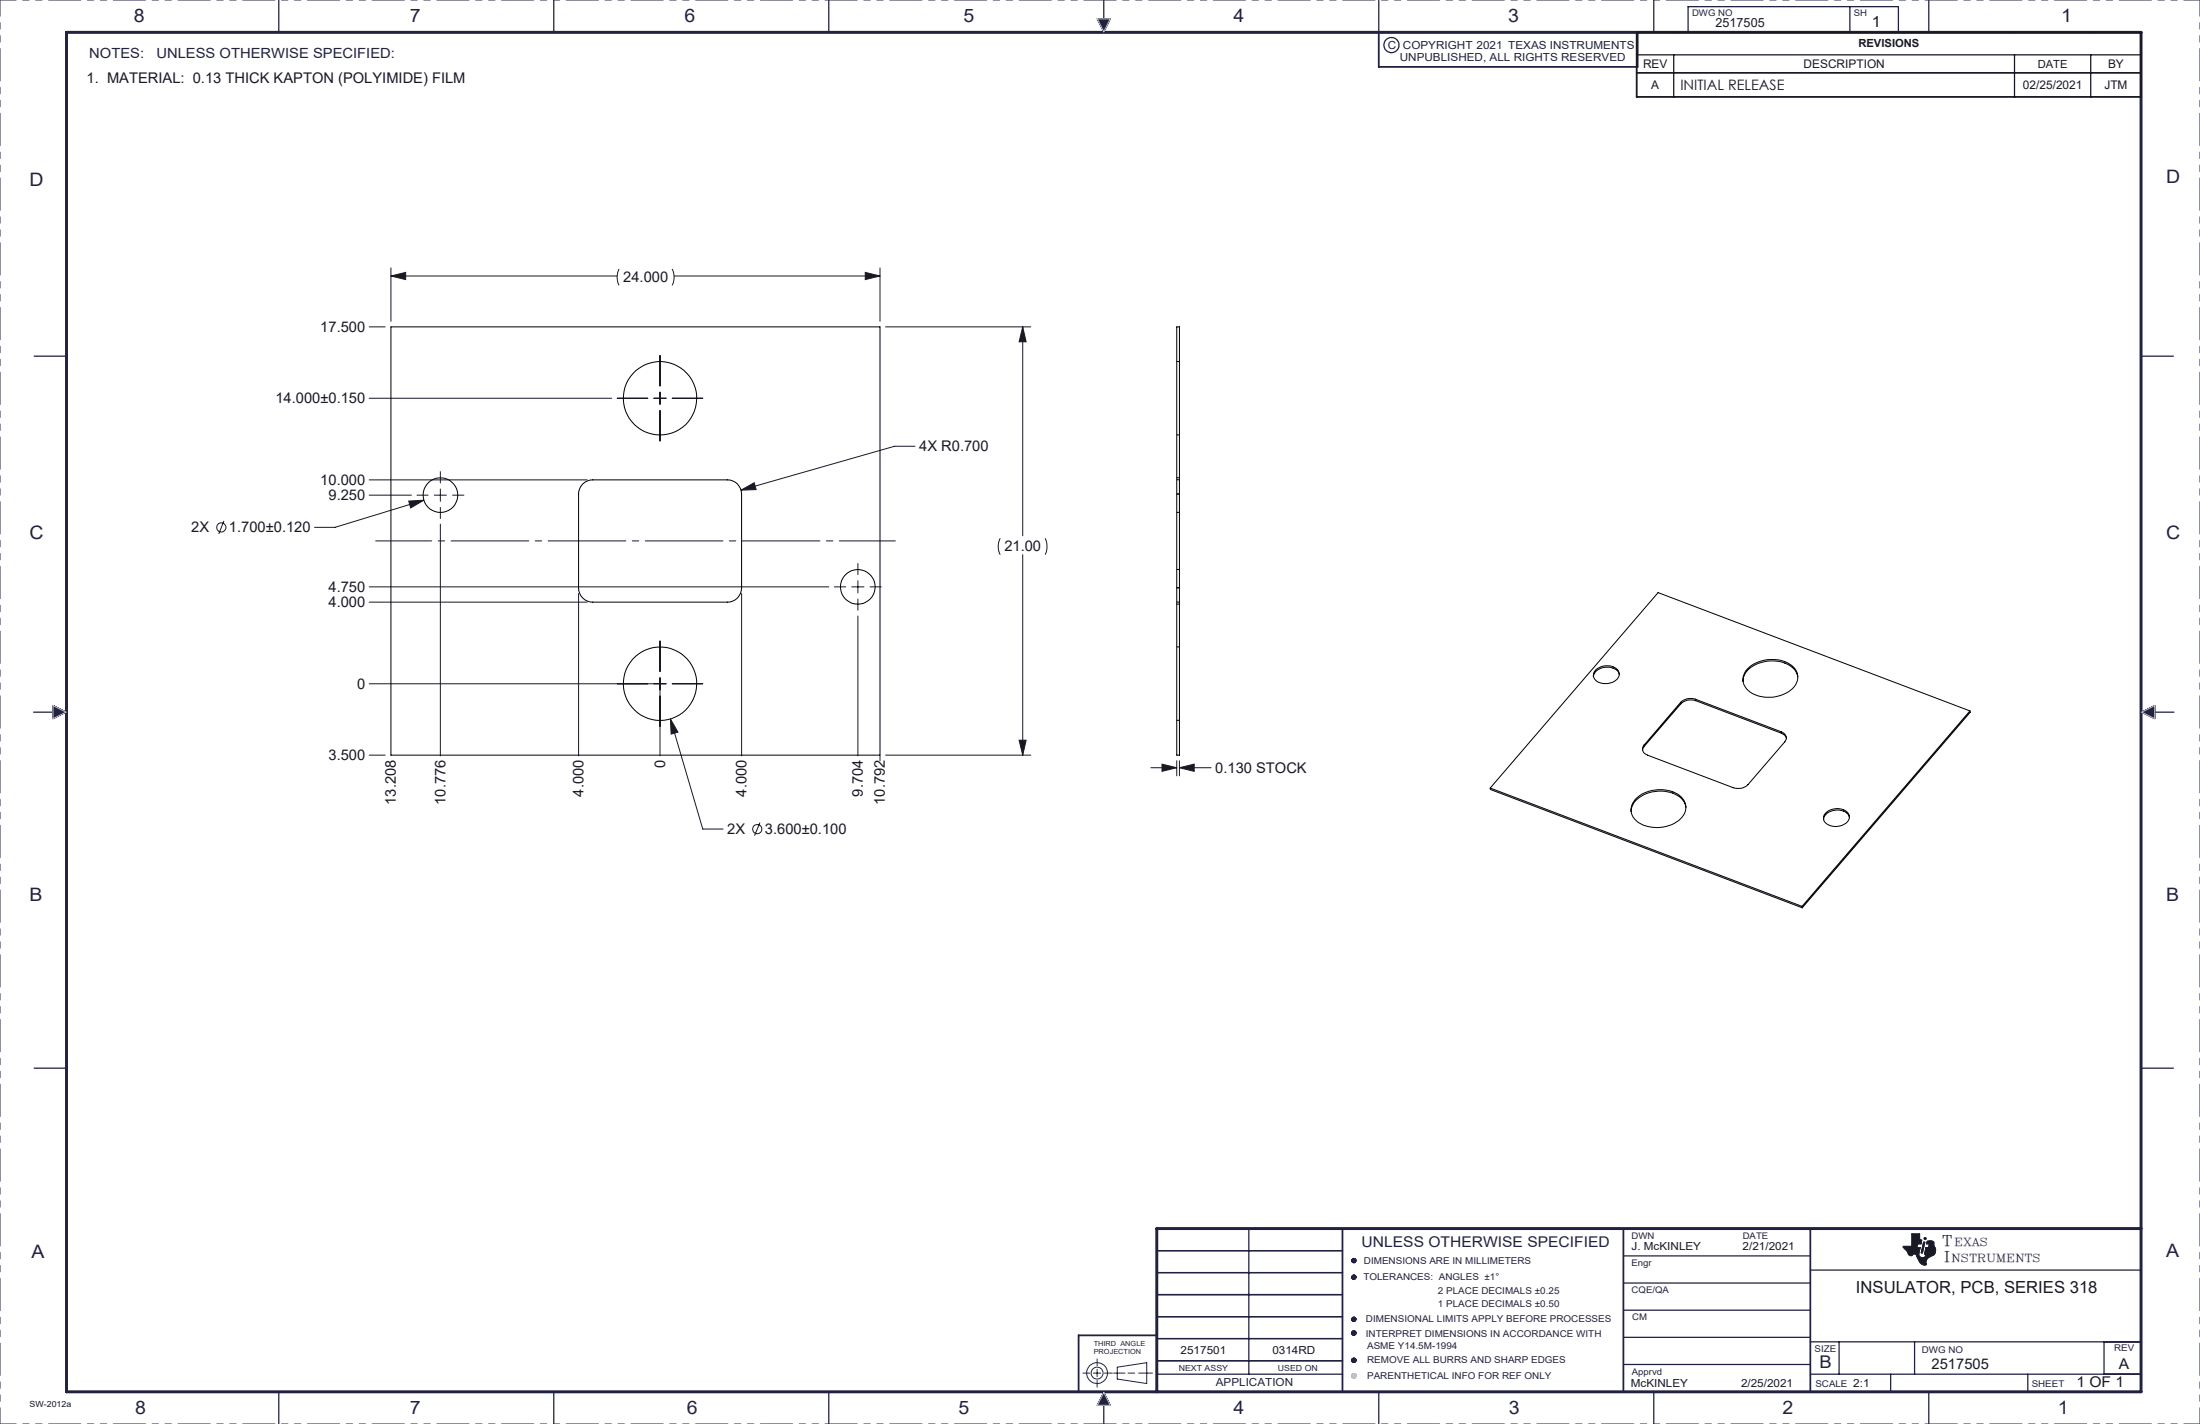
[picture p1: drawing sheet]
<svg xmlns="http://www.w3.org/2000/svg" width="432mm" height="279mm" viewBox="0 0 432 279" stroke-linecap="round" stroke-linejoin="round" font-family="sans-serif">
<g fill="none" stroke="#191924" stroke-width=".2">
<path d="M215.4 3.7h2.5l-1.3 2.5zM196.3 105.6a3.5 3.5 0 0 0 0 3.2M205.1 105.6a3.8 3.8 0 0 1 0 3.2M10.4 138.4l2.5 1.3-2.5 1.3zM420.4 139.7l2.5-1.3v2.6zM375.2 242.1h1.6v1l.4 .2-.2 .8h-.6l-.2 .7h.7l-.3 1.2a.62 .62 0 0 0 .6 .7l.7-.1 .1-.4h-.2v-.3l.2-1.1h.5l.2-.7h-.6l.1-.5a1.51 1.51 0 0 1 1.4 .1v.6a1.32 1.32 0 0 1-.2 2h-.1a1.41 1.41 0 0 0-1.3 1.6l.2 .2a1.1 1.1 0 0 1-1.5-.6l-.4-.9a.61 .61 0 0 0-.5-.6 .61 .61 0 0 0-.7 .4l-.5-.3-1-1.6h1.6zM377.5 243.7h.3l-.5 2.1h-.2zM216.6 273.2l1.3 2.5h-2.5z"/>
<circle cx="265.7" cy="258.9" r=".42"/>
<circle cx="265.7" cy="250.6" r=".42"/>
<circle cx="265.7" cy="247.3" r=".42"/>
<circle cx="377.8" cy="243" r=".2"/>
<circle cx="265.7" cy="266.9" r=".42"/>
<circle cx="265.7" cy="261.5" r=".42"/>
<circle cx="265.7" cy="269.9" r=".42"/>
</g>
<g fill="none" stroke="#212142" stroke-width=".2">
<path d="M215.4 3.7h.1M215.5 3.7l-.1 .1 .1-.1M215.5 3.7l-.1 .1 .2-.1M215.7 3.7l-.2 .2M215.8 3.7l-.3 .3M215.8 4.5l.8-.8-.8 .8M215.9 3.7l-.4 .4M215.9 3.7l-.3 .4M216 3.7l-.4 .4 .4-.4M216.1 3.7l-.5 .5M216.2 3.7l-.5 .5M216.3 3.7l-.6 .6"/>
<path d="M216.3 3.7l-.6 .6 .7-.6M216.4 3.7l-.7 .7M216.5 3.7l-.7 .7M216.5 3.7l-.7 .8M216.6 6.2h.1M216.6 3.7l-.8 .9M216.7 6.1l-.1 .1M216.7 3.7l-.9 .9M216.7 6l-.1 .2M216.8 6l-.2 .1M216.8 3.7l-1 1M216.9 3.7l-1 1"/>
<path d="M216.9 5.7l-.3 .4 .3-.3M217 5.6l-.5 .4M217 5.5l-.5 .5M217.1 3.7l-1.2 1.1M217.1 5.4l-.6 .6M217.1 3.7l-1.1 1.2M217.1 5.3l-.6 .6 .6-.6M217.2 3.7l-1.2 1.2M217.2 5.2l-.7 .7M217.2 5.1l-.7 .8M217.3 3.7l-1.3 1.3M217.3 4.9l-.9 .9"/>
<path d="M217.4 3.7l-1.4 1.3M217.4 4.7l-1 1.1M217.5 3.7l-1.4 1.4M217.5 4.6l-1.1 1.1 1.1-1.1M217.5 3.7l-1.4 1.5M217.5 4.4l-1.1 1.2M217.6 3.7l-1.5 1.5M217.6 4.4l-1.3 1.2M217.7 4.2l-1.4 1.4M217.7 3.7l-1.6 1.6M217.7 4.1l-1.4 1.4M217.8 3.7l-1.6 1.6"/>
<path d="M217.8 4l-1.5 1.5M217.8 3.7l-1.6 1.7M217.8 3.8l-1.5 1.6 1.5-1.5M217.9 3.7l-1.3 2.5M217.9 3.7h-2.5l1.2 2.5M217.9 3.7l-1.7 1.7M321.4 6.5v5.7M420.2 13v3.9M10.4 138.4l2.5 1.3-2.5 1.3zM10.4 138.5h.1M10.4 138.6l.1-.1-.1 .1M10.4 138.8l.3-.2-.3 .3"/>
<path d="M10.4 139.3l.6-.6-.6 .7M10.5 138.5l-.1 .2M10.6 138.5l-.2 .2M10.7 138.6l-.3 .3 .3-.3M10.8 138.6l-.4 .4M10.8 138.6l-.4 .5M10.9 138.7l-.5 .5M10.9 138.7l-.5 .5 .6-.5M11.1 138.8l-.7 .7M11.2 138.8l-.8 .8M11.2 138.9l-.8 .8M11.3 138.9l-.9 .8 .9-.8"/>
<path d="M11.4 138.9l-1 1M11.4 139l-1 .9M11.4 139l-1 1M11.5 139l-1.1 1.1M11.6 139l-1.2 1.2M11.6 139.1l-1.2 1.2M11.7 139.1l-1.3 1.3M11.7 139.1l-1.3 1.4M11.8 139.1l-1.4 1.4M11.8 139.2l-1.4 1.4M11.9 139.2l-1.5 1.4M11.9 139.2l-1.5 1.6"/>
<path d="M12 139.2l-1.6 1.6M12 139.3l-1.6 1.7M12.1 139.3l-1.7 1.7M12.2 139.3l-1.6 1.6M12.2 139.3l-1.5 1.5M12.3 139.4l-1.4 1.3M12.3 139.4l-1.2 1.3M12.3 139.4l-1.2 1.2M12.5 139.5l-1 .9M12.6 139.5l-.8 .8M12.6 139.5l-.7 .8M12.6 139.6l-.6 .6"/>
<path d="M12.7 139.6l-.6 .5M12.7 139.6l-.4 .4M12.8 139.6l-.4 .4M12.8 139.6l-.3 .3M12.8 139.7l-.2 .2M12.8 139.7l-.1 .1M12.9 139.7l-.1 .1M12.9 139.7h.1M420.4 139.7l2.5-1.3v2.6zM420.4 139.7h.1M420.7 139.5l-.3 .2 .1-.1M420.8 139.5l-.3 .3"/>
<path d="M421 139.4l-.5 .4 .4-.3M421.1 139.3l-.5 .5M421.3 139.3l-.6 .6M421.3 139.2l-.6 .7M421.4 139.2l-.7 .7M421.5 139.1l-.8 .8M421.6 139.1l-.8 .8M421.8 139l-1 .9 .9-.8M422 138.9l-1.1 1.1M422.1 138.9l-1.2 1.1M422.1 138.8l-1.2 1.2M422.2 138.8l-1.2 1.2"/>
<path d="M422.3 138.7l-1.3 1.4M422.4 138.7l-1.4 1.4M422.5 138.6l-1.4 1.5M422.7 138.6l-1.6 1.5 1.5-1.5M422.8 138.5l-1.7 1.6M422.8 138.5l-1.6 1.6 1.7-1.6M422.9 138.6l-1.6 1.6 1.6-1.6M422.9 138.7l-1.5 1.5M422.9 138.8l-1.4 1.5M422.9 138.9l-1.4 1.4M422.9 139l-1.3 1.3M422.9 139.1l-1.3 1.3 1.3-1.3"/>
<path d="M422.9 139.2l-1.2 1.2M422.9 139.3l-1.2 1.1M422.9 139.3l-1.1 1.1M422.9 139.4l-1.1 1M422.9 139.5l-1 1M422.9 139.6l-.9 .9M422.9 139.7l-.8 .9 .8-.8M422.9 139.8l-.8 .8M422.9 139.9l-.7 .7 .7-.6M11.4 140.5l1-1-1.1 1M11.7 140.3l.8-.8-.9 .9M421.4 140.2l1.5-1.5-1.5 1.6"/>
<path d="M421.9 140.5l1-1-1 1M422.2 140.7l.7-.7-.6 .7M422.7 140.9l.2-.1-.1 .1M422.9 141h.1M422.9 140.1l-.6 .6M422.9 140.2l-.6 .5 .6-.5M422.9 140.2l-.5 .5M422.9 140.3l-.5 .5 .5-.5M422.9 140.4l-.4 .4M422.9 140.5l-.3 .3M422.9 140.6l-.3 .3M422.9 140.6l-.2 .3"/>
<path d="M422.9 140.7l-.2 .2M422.9 140.9h-.1M422.9 140.9l-.1 .1M265.3 258.9l.5-.5-.5 .6M265.3 247.5l.6-.6-.5 .6M265.4 247.5l.6-.5-.6 .6M265.4 247.6l.6-.5-.5 .5M265.5 247l-.1 .1M265.5 250.3l-.1 .1M265.5 258.5l-.1 .2M265.6 250.2l-.3 .3 .3-.3M265.6 246.9l-.3 .3"/>
<path d="M265.6 258.4l-.3 .3M265.6 246.9l-.3 .4M265.7 258.4l-.4 .4M265.7 246.9l-.4 .4M265.7 251l.4-.4-.4 .4M265.7 258.4l-.4 .5M265.7 250.2l-.4 .4M265.8 246.9l-.5 .5M265.8 250.2l-.5 .5M265.9 258.4l-.6 .6 .6-.5M265.9 250.2l-.6 .5M265.9 250.2l-.5 .6"/>
<path d="M266 258.5l-.6 .6M266 258.5l-.6 .7 .6-.6M266 250.3l-.6 .5M266 247l-.6 .6M266 258.6l-.5 .6 .6-.6M266 250.3l-.6 .6M266 250.3l-.5 .6M266.1 259.1l-.1 .1M266.1 247.1l-.6 .6M266.1 258.7l-.6 .5M266.1 258.7l-.5 .6M266.1 259l-.2 .3"/>
<path d="M266.1 250.4l-.6 .6M266.1 250.4l-.5 .6M266.1 250.8l-.2 .2M266.1 247.1l-.5 .7M266.1 247.5l-.2 .2M266.1 258.8l-.4 .5M266.1 258.9l-.4 .4M266.1 258.9l-.3 .4M266.1 250.5l-.5 .5M266.1 250.5l-.4 .5M266.1 250.6l-.3 .4M266.1 250.7l-.2 .3"/>
<path d="M266.1 247.3l-.4 .5M266.1 247.4l-.3 .4M266.1 247.4l-.2 .4M375.2 242.1h1.6v1l.4 .2-.2 .8h-.6l-.2 .7h.7l-.3 1.2a.62 .62 0 0 0 .6 .7l.7-.1 .1-.4h-.2v-.3l.2-1.1h.5l.2-.7h-.6l.1-.5a1.51 1.51 0 0 1 1.4 .1v.6a1.32 1.32 0 0 1-.2 2h-.1a1.41 1.41 0 0 0-1.3 1.6l.2 .2a1.1 1.1 0 0 1-1.5-.6l-.4-.9a.61 .61 0 0 0-.5-.6 .61 .61 0 0 0-.7 .4l-.5-.3-1-1.6h1.6zM377.5 243.7h.3l-.5 2.1h-.2zM420.2 249.2v20.4M212.5 269.4h1.4M214.6 269.4h1.4M215.3 266.6v1.4M215.3 268.7v1.4M215.3 270.9v1.3M215.6 275.3l1.4-1.4-1.4 1.4"/>
<path d="M215.7 275.7l1.5-1.5-1.5 1.5M215.7 275.1l1.3-1.3-1.3 1.4M215.9 274.6l1-.9-1 1M216.2 275.7l1.1-1.1-1 1.1M216.3 273.9l.5-.5-.6 .6M216.4 273.6l.3-.2-.4 .4M216.5 275.7l1-.9-.9 .9M216.6 273.2h.1M216.6 273.2l-1.2 2.5h2.5M216.6 273.2l1.3 2.5M216.7 273.2l-.1 .1M216.7 273.3l-.2 .1"/>
<path d="M216.7 273.3l-.2 .2M216.7 273.3l-.2 .3M216.7 275.7l.8-.7-.7 .7M216.8 269.4h1.5M216.8 273.5l-.6 .6M216.8 273.5l-.7 .7M216.8 273.5l-.7 .8M216.9 273.6l-.9 .8M216.9 273.6l-.9 .9M216.9 275.7l.7-.6-.6 .6M216.9 273.7l-1.1 1.1M216.9 273.8l-1.1 1.1"/>
<path d="M217 273.8l-1.2 1.2M217 273.9l-1.5 1.6M217.1 274l-1.7 1.6M217.1 274l-1.7 1.7M217.1 274.1l-1.7 1.6M217.1 274.1l-1.6 1.6M217.1 274.2l-1.5 1.5M217.1 275.7l.6-.5-.5 .5M217.2 274.3l-1.4 1.4M217.2 274.4l-1.4 1.3M217.2 274.4l-1.3 1.3M217.2 275.7l.5-.4-.4 .4"/>
<path d="M217.3 274.4l-1.3 1.3M217.3 274.5l-1.2 1.2 1.2-1.2M217.4 274.6l-1.1 1.1M217.4 274.7l-1.1 1 1.1-1M217.4 274.7l-1 1M217.5 274.8l-1 .9M217.5 274.9l-.8 .8M217.5 275.7l.3-.3-.3 .3M217.6 275l-.8 .7M217.6 275.7l.2-.2-.2 .2M217.6 275.1l-.6 .6M217.7 275.7l.1-.1-.1 .1"/>
<path d="M217.7 275.4l-.3 .3M217.8 275.4l-.4 .3M217.9 275.7h-.1M218.6 269.4h2.2M219.3 268.3l5.8-.9v4.1l-5.8-.9zM221.4 269.4h1.3M223.5 269.4h2.7M265.3 266.9l.6-.4-.5 .6M265.4 261.8l.6-.6-.6 .6M265.5 266.6l-.1 .1M265.5 261.2l-.2 .2M265.6 261.1l-.3 .3"/>
<path d="M265.6 266.5l-.3 .3M265.7 261.1l-.4 .4M265.7 266.5l-.4 .4M265.7 261.1l-.4 .5M265.9 261.1l-.6 .6M266 261.2l-.7 .5M266 266.6l-.6 .5M266 266.6l-.6 .6 .6-.6M266 266.6l-.5 .6 .6-.5M266.1 261.3l-.7 .6M266.1 261.4l-.6 .5M266.1 261.7l-.2 .2"/>
<path d="M266.1 266.7l-.6 .6M266.1 266.7l-.5 .6M266.1 267.1l-.2 .2M266.1 261.4l-.5 .5M266.1 261.5l-.4 .5M266.1 261.6l-.3 .4M266.1 261.7l-.3 .2M266.1 266.8l-.5 .5M266.1 266.8l-.4 .5M266.1 266.9l-.4 .4M266.1 267l-.3 .3"/>
<circle cx="377.8" cy="243" r=".2"/>
<circle cx="215.3" cy="269.4" r="1.17"/>
<circle cx="215.3" cy="269.4" r="2.04"/>
<circle cx="265.7" cy="266.9" r=".42"/>
<circle cx="265.7" cy="261.5" r=".42"/>
<circle cx="265.7" cy="269.9" r=".42"/>
</g>
<g fill="none" stroke="#212142" stroke-width=".25">
<path d="M54.7 0v6.4M108.7 0v6.4M162.7 0v6.4M216.6 0v6.4M270.6 0v6.4M324.6 0v6.4M331.3 6.4v-5.1h41.3v5.1M363.1 1.3v5.1M378.6 0v6.4M6.7 69.9h6.4M420.2 69.9h6.4M6.6 139.7h6.3"/>
<path d="M420.4 139.7h6.3M6.7 209.6h6.4M420.2 209.6h6.4M227 245.4h36.5M227 249.7h36.5M227 254h36.5M227 258.3h36.5M245.1 241.1v28.5M318.6 246.4h36.7M318.6 251.7h36.7M318.6 257.1h36.7M355.3 249.2h64.9"/>
<path d="M54.7 273.1v6.3M108.7 273.1v6.3M162.7 273.1v6.3M216.6 273.1v6.3M227 267h36.5M227 269.6h36.5M227 262.6h36.5M270.6 273.1v6.3M318.6 262.4h36.7M318.6 267.7h36.7M324.6 273.1v6.3M355.3 263.3h64.9"/>
<path d="M355.3 269.6h64.9M361 263.3v6.3M371.1 269.6v3.5M375.8 263.3v6.3M378.6 273.1v6.3M398 269.6v3.5M413 263.3v6.3"/>
<circle cx="273.1" cy="8.8" r="1.48"/>
</g>
<g fill="none" stroke="#c4c4c4" stroke-width=".2">
<path d="M215.4 3.7h2.5l-1.3 2.5zM10.4 138.4l2.5 1.3-2.5 1.3zM420.4 139.7l2.5-1.3v2.6zM216.6 273.2l1.3 2.5h-2.5zM265.4 270.1l.5-.5-.5 .5M265.5 270.3l.6-.6-.6 .6M265.5 269.6l-.1 .1M265.6 269.5l-.3 .3M265.7 269.5l-.4 .4M265.7 269.5l-.4 .5M265.9 269.5l-.6 .6M266 269.6l-.6 .6"/>
<path d="M266.1 269.7l-.6 .6 .6-.5M266.1 270.2l-.1 .1M266.1 269.8l-.5 .5M266.1 270.1l-.2 .2M266.2 269.9l-.5 .5M266.2 270l-.4 .4"/>
<circle cx="265.7" cy="258.9" r=".42"/>
<circle cx="265.7" cy="247.3" r=".42"/>
<circle cx="265.7" cy="250.6" r=".42"/>
<circle cx="265.7" cy="266.9" r=".42"/>
<circle cx="265.7" cy="261.5" r=".42"/>
<circle cx="265.7" cy="269.9" r=".42"/>
</g>
<path d="M0 0v279.4M431.8 0h-431.8M0 279.4h431.8M431.8 279.4v-279.4" fill="none" stroke="#212142" stroke-width=".2" stroke-dasharray="6.3 1.3 1.3 1.3 1.3 1.3" stroke-dashoffset="3.2"/>
<path d="M321.4 6.3v6.8h-50.8v-6.6M263.5 241.1v32M318.6 241.1v32M355.3 241.1v32M227 262h-15.3v11" fill="none" stroke="#212142" stroke-width=".35"/>
<path d="M13.1 6.4h407.1v266.7h-407.1zM420.2 241.1h-193.2v32" fill="none" stroke="#212142" stroke-width=".58"/>
<path d="M375.2 242.1v2.4h-1.6v.2l.7 .8 .5 .8 .3 .1 .4-.3h.5l.7 1.5 .7 .5h.7l-.1-.6 .2-.5 1.5-.9 .2-1-.3-1a.53 .53 0 0 0-.2-.6 .53 .53 0 0 0-.6 0l-.6 .1-.1 .5h.6l-.2 .7h-.5l-.2 1.1v.3h.2l-.1 .4-.3 .1h-.7l-.3-.5 .3-1.4h-.7l.2-.7h.6l.2-.8-.4-.2v-1zM377.5 243.7l-.4 2.1h.2l.5-2.1zM377.6 243a.2 .2 0 0 0 .4 0 .2 .2 0 0 0-.4 0z" fill-rule="evenodd" fill="#191924"/>
<g fill="none" stroke="#191924" stroke-width=".2">
<path d="M76.7 54.2l2.9-.8v1.5zM76.7 52.6v10.4M76.7 54.2h44.4M121.5 52.8a3.5 3.5 0 0 0 0 3.2M131.9 52.8a3.5 3.5 0 0 1 0 3.2M132.3 54.2h40.4M169.8 53.4l2.9 .8-2.9 .7zM172.7 52.6v10.4M72.5 78.1h47.6M72.5 64.1h3.1M121.1 78.1h6M128.3 78.1h2.4"/>
<path d="M129.5 69.7v6M129.5 76.9v2.4M131.9 78.1h6M173.8 64.1h28.5M200.7 64.1l.7 3h-1.4zM200.7 64.1v41M72.5 97.2h8.3M72.5 94.2h42.8M80.2 98.3l3-.2-2.6 1.6zM81.8 97.2h2.2M83.2 98.1l-17.4 5.4h-4.1M85.2 97.2h2.4"/>
<path d="M86.4 92.5v2.3M86.4 96v2.4M86.4 99.6v2.1M88.8 97.2h2.3M129.5 80.5v6M145.5 96.2l2.5-1.5 .4 1.4zM179.6 87.6h-4l-30.1 8.6M44 102.2l-1.1 2.6M72.5 115.1h90.2M72.5 118.1h42.8M86.4 102.8v45.5M113.6 116.5v31.8"/>
<path d="M145.6 116.5v31.8M163.8 115.1h2.2M167.2 115.1h2.4M168.4 110.6v2.1M168.4 113.9v2.4M168.4 117.5v2.2M170.8 115.1h2.2M200.7 108.8v39.4M72.5 134.2h58.2M129.5 125.8v6M129.5 133v15.3M131.9 134.2h6"/>
<path d="M168.4 120.9v27.4M72.5 148.2h3.1M131.6 141.1l1.5 2.6-1.4 .3zM131.6 141.1l6.3 21.6h4M172.7 148.3v1M173.8 148.2h28.5M200 145.2h1.4l-.7 3zM225.9 150.6h5.1M228.1 149.9l2.9 .7-2.9 .7zM231 149.3v2.9M231.5 150.6l2.9-.7v1.4zM231.5 149.3v2.9"/>
<path d="M231.5 150.6h6.2M149.2 161.4l-1.1 2.6"/>
<circle cx="43.4" cy="103.5" r=".92"/>
<circle cx="148.6" cy="162.7" r=".92"/>
</g>
<path d="M321.2 14.3h99" fill="none" stroke="#000" stroke-width=".25"/>
<path d="M321.2 10.8h99M321.2 14.3h99M328.5 10.8v8.2M395.4 10.8v8.2M410.4 10.8v8.2" fill="none" stroke="#191924" stroke-width=".25"/>
<path d="M321.2 6.4h99v12.6h-99z" fill="none" stroke="#191924" stroke-width=".35"/>
<path d="M175.7 106.1h-102" fill="none" stroke="#191924" stroke-width=".2" stroke-dasharray="15.2 1.3 1.3 1.3" stroke-dashoffset="4.2"/>
<path d="M200.7 64.1l.7 3h-1.4zM200 145.2h1.4l-.7 3zM131.6 141.1l.1 2.9 1.4-.3zM76.7 54.2l2.9-.8v1.5zM169.8 53.4l2.9 .8-2.9 .7zM145.5 96.2l2.9-.1-.4-1.4zM80.2 98.3l.4 1.4 2.6-1.6zM228.1 149.9l2.9 .7-2.9 .7zM231.5 150.6l2.9-.7v1.4z" fill="#191924"/>
<g fill="none" stroke="#000" stroke-width=".2">
<path d="M76.7 64.1h96v84.1h-96zM231 64.1h.5v84.1h-.5zM114.4 95a2.87 2.87 0 0 1 1.9-.8h26.4a2.77 2.77 0 0 1 2.9 2.7v18.5a2.77 2.77 0 0 1-2.9 2.7h-26.4a2.77 2.77 0 0 1-2.7-2.7v-18.5a2.87 2.87 0 0 1 .8-1.9zM313.3 131.4a3.2 3.2 0 0 1 4.3 .2 1.76 1.76 0 0 1-1.5 2.4 2.67 2.67 0 0 1-3.4-1.3l.1-.5zM317.8 132.3a2.36 2.36 0 0 0-2.7-1.4 2.31 2.31 0 0 0-2.4 1.9M329.9 137.8l-7.2 8.4M329.9 137.8v.3M329.9 138.1l-7.2 8.4M332.8 137.2a2.77 2.77 0 0 0-2.9 .6M332.8 137.2l16.8 6.4M332.8 137.2v.3M332.8 137.5a2.77 2.77 0 0 0-2.9 .6"/>
<path d="M332.8 137.5l16.8 6.4M343 131.3a6.9 6.9 0 0 1 9-.4 2.9 2.9 0 0 1-.6 4.5 7.1 7.1 0 0 1-8.3 .1 2.77 2.77 0 0 1-.1-4.2zM352.8 132.8a4.3 4.3 0 0 0-4.1-3.1 6.5 6.5 0 0 0-6.3 2.6l-.3 1.4M386.6 139.5l.1 .3-33 38.3M386.6 139.5l-32.9 38.3M386.6 139.5l-61.2-23.2-32.9 38.3M292.5 154.6l61.2 23.2M292.5 154.6v.3l61.2 23.2M321 156.8a6.9 6.9 0 0 1 9-.4 2.94 2.94 0 0 1-.5 4.6 7 7 0 0 1-8.3 0 2.82 2.82 0 0 1-.2-4.2zM322.7 146.5l-.3 .7M322.7 146.2v.3M330.9 158.4a4.2 4.2 0 0 0-4.2-3.1 6.4 6.4 0 0 0-6.2 2.6l-.3 .8-.1 .5"/>
<path d="M349.6 143.6a1.21 1.21 0 0 1 .7 2l-7.2 8.4a2.77 2.77 0 0 1-2.9 .6l-16.8-6.4a1.21 1.21 0 0 1-.7-2M349.6 143.6v.3M349.6 143.9a1.48 1.48 0 0 1 1 1M358.5 159.4a2.99 2.99 0 0 1 4.4 .5 2.01 2.01 0 0 1-2 2.2 2.45 2.45 0 0 1-3-1.3l.1-.9zM353.7 177.8v.3M363 160.3a2.6 2.6 0 0 0-3.6-1.2l-.9 .6-.4 .5-.2 .6"/>
<circle cx="129.5" cy="78.1" r="7.2"/>
<circle cx="86.4" cy="97.1" r="3.4"/>
<circle cx="168.4" cy="115.1" r="3.4"/>
<circle cx="129.5" cy="134.2" r="7.2"/>
</g>
<g fill="none" stroke="#000" stroke-width=".2" stroke-dasharray="1.3 .6">
<path d="M231.5 70.9h-.5M231 96.9h.5M231 85.3h.5M231.5 94.1h-.5M231.5 96.9h-.5M231.5 93.7h-.5M231 118.1h.5M231 115.3h.5M231 118.5h.5M231 100.5h.5M231.5 115.3h-.5M231.5 111.7h-.5"/>
<path d="M231.5 126.9h-.5M231 141.3h.5"/>
</g>
<g font-size="3.6" fill="#212142">
<text x="26.3" y="4.4">8</text>
<text x="80.4" y="4.4">7</text>
<text x="134.3" y="4.4">6</text>
<text x="189.1" y="4.4">5</text>
<text x="242.1" y="4.4">4</text>
<text x="296" y="4.4">3</text>
<text x="404.5" y="4.4">1</text>
<text x="425.1" y="35.9">D</text>
<text x="5.8" y="36.5">D</text>
<text x="5.8" y="105.7">C</text>
<text x="425.1" y="105.7">C</text>
<text x="5.8" y="176.8">B</text>
<text x="425.1" y="176.8">B</text>
<text x="6.2" y="246.9">A</text>
<text x="425.1" y="246.7">A</text>
<text x="26.5" y="277.5">8</text>
<text x="80.4" y="277.5">7</text>
<text x="134.8" y="277.5">6</text>
<text x="188.1" y="277.5">5</text>
<text x="242.1" y="277.5">4</text>
<text x="296.1" y="277.5">3</text>
<text x="349.9" y="277.5">2</text>
<text x="403.9" y="277.5">1</text>
</g>
<text font-size="3.4" fill="#212142" x="357.1" y="268.4">B</text>
<text font-size="3.3" fill="#191924" x="364.3" y="253.7">INSULATOR, PCB, SERIES 318</text>
<text font-size="3" fill="#191924" x="367.4" y="5.3">1</text>
<g font-size="2.9" fill="#191924">
<text x="17" y="16.4">1. MATERIAL: 0.13 THICK KAPTON (POLYIMIDE) FILM</text>
<text x="122.3" y="55.3">24.000</text>
<text x="62.9" y="65.1">17.500</text>
<text x="54.1" y="79.1">14.000±0.150</text>
<text x="180.4" y="88.5">4X R0.700</text>
<text x="62.9" y="95.1">10.000</text>
<text x="64.5" y="98.1">9.250</text>
<text x="37.5" y="104.4">2X</text>
<text x="44.9" y="104.4">1.700±0.120</text>
<text x="197.1" y="108.2">21.00</text>
<text x="64.5" y="119.1">4.000</text>
<text x="64.5" y="116.1">4.750</text>
<text x="70.1" y="135.1">0</text>
<text x="64.5" y="149.1">3.500</text>
<text x="130.5" y="150.7" transform="rotate(-90 130.5 150.7)">0</text>
<text x="238.5" y="151.6">0.130 STOCK</text>
<text x="77.7" y="157.9" transform="rotate(-90 77.7 157.9)">13.208</text>
<text x="87.4" y="157.9" transform="rotate(-90 87.4 157.9)">10.776</text>
<text x="114.5" y="156.3" transform="rotate(-90 114.5 156.3)">4.000</text>
<text x="146.5" y="156.3" transform="rotate(-90 146.5 156.3)">4.000</text>
<text x="169.3" y="156.3" transform="rotate(-90 169.3 156.3)">9.704</text>
<text x="173.7" y="157.9" transform="rotate(-90 173.7 157.9)">10.792</text>
<text x="142.7" y="163.6">2X</text>
<text x="150.1" y="163.6">3.600±0.100</text>
<text x="379.1" y="268.6">2517505</text>
<text x="415.9" y="268.5">A</text>
<text x="407.5" y="272.2">1 OF 1</text>
</g>
<g font-size="2.9" fill="#212142">
<text x="267.3" y="244.6">UNLESS OTHERWISE SPECIFIED</text>
<text x="381.4" y="244.5">T</text>
<text x="381.8" y="247.6">I</text>
</g>
<text font-size="2.8" fill="#191924" x="329.8" y="17.7">INITIAL RELEASE</text>
<g font-size="2.7" fill="#212142">
<text x="17.5" y="11.3">NOTES:</text>
<text x="30.7" y="11.3">UNLESS OTHERWISE SPECIFIED:</text>
</g>
<text font-size="2.5" fill="#191924" x="336.7" y="5.3">2517505</text>
<g font-size="2.3" fill="#191924">
<text x="322.5" y="13.3">REV</text>
<text x="324.1" y="17.4">A</text>
<text x="354" y="13.3">DESCRIPTION</text>
<text x="397" y="17.4">02/25/2021</text>
<text x="413" y="17.4">JTM</text>
<text x="413.7" y="13.3">BY</text>
</g>
<g font-size="2.2" fill="#212142">
<text x="272.4" y="9.5">C COPYRIGHT 2021 TEXAS INSTRUMENTS</text>
<text x="274.7" y="12">UNPUBLISHED, ALL RIGHTS RESERVED</text>
<text x="383.7" y="244.4">EXAS</text>
<text x="383.2" y="247.6">NSTRUMENTS</text>
<text x="238.6" y="272">APPLICATION</text>
</g>
<g font-size="2.2" fill="#191924">
<text x="364.8" y="9.3">REVISIONS</text>
<text x="400" y="13.3">DATE</text>
<text x="320.2" y="245.3">J. McKINLEY</text>
<text x="342" y="245.3">2/21/2021</text>
<text x="231.7" y="265.6">2517501</text>
<text x="249.7" y="265.6">0314RD</text>
<text x="320.1" y="272.1">McKINLEY</text>
<text x="341.7" y="272.2">2/25/2021</text>
<text x="363.7" y="272.2">2:1</text>
</g>
<g font-size="1.8" fill="#212142">
<text x="332.1" y="3.1">DWG NO</text>
<text x="363.9" y="3.1">SH</text>
<text x="320.2" y="243.1">DWN</text>
<text x="342" y="243.1">DATE</text>
<text x="267.6" y="251.2">TOLERANCES: ANGLES ±1°</text>
<text x="267.7" y="248.1">DIMENSIONS ARE IN MILLIMETERS</text>
<text x="320.2" y="248.4">Engr</text>
<text x="282.2" y="253.9">2 PLACE DECIMALS ±0.25</text>
<text x="282.2" y="256.5">1 PLACE DECIMALS ±0.50</text>
<text x="320.2" y="253.7">CQE/QA</text>
<text x="268.1" y="259.4">DIMENSIONAL LIMITS APPLY BEFORE PROCESSES</text>
<text x="268.1" y="262.3">INTERPRET DIMENSIONS IN ACCORDANCE WITH</text>
<text x="320.3" y="258.9">CM</text>
<text x="268.3" y="264.7">ASME Y14.5M-1994</text>
<text x="268.3" y="267.4">REMOVE ALL BURRS AND SHARP EDGES</text>
<text x="320.3" y="269.8">Apprvd</text>
<text x="356.2" y="265.3">SIZE</text>
<text x="377.2" y="265.4">DWG NO</text>
<text x="415" y="265.1">REV</text>
<text x="268.3" y="270.6">PARENTHETICAL INFO FOR REF ONLY</text>
<text x="356.3" y="272.2">SCALE</text>
<text x="398.8" y="272.2">SHEET</text>
</g>
<g font-size="1.6" fill="#212142">
<text x="231.4" y="268.9">NEXT ASSY</text>
<text x="250.8" y="268.9">USED ON</text>
</g>
<text font-size="1.6" fill="#191924" x="5.8" y="276">SW-2012a</text>
<g font-size="1.4" fill="#212142">
<text x="214.7" y="264">THIRD ANGLE</text>
<text x="214.7" y="265.7">PROJECTION</text>
</g>
</svg>
